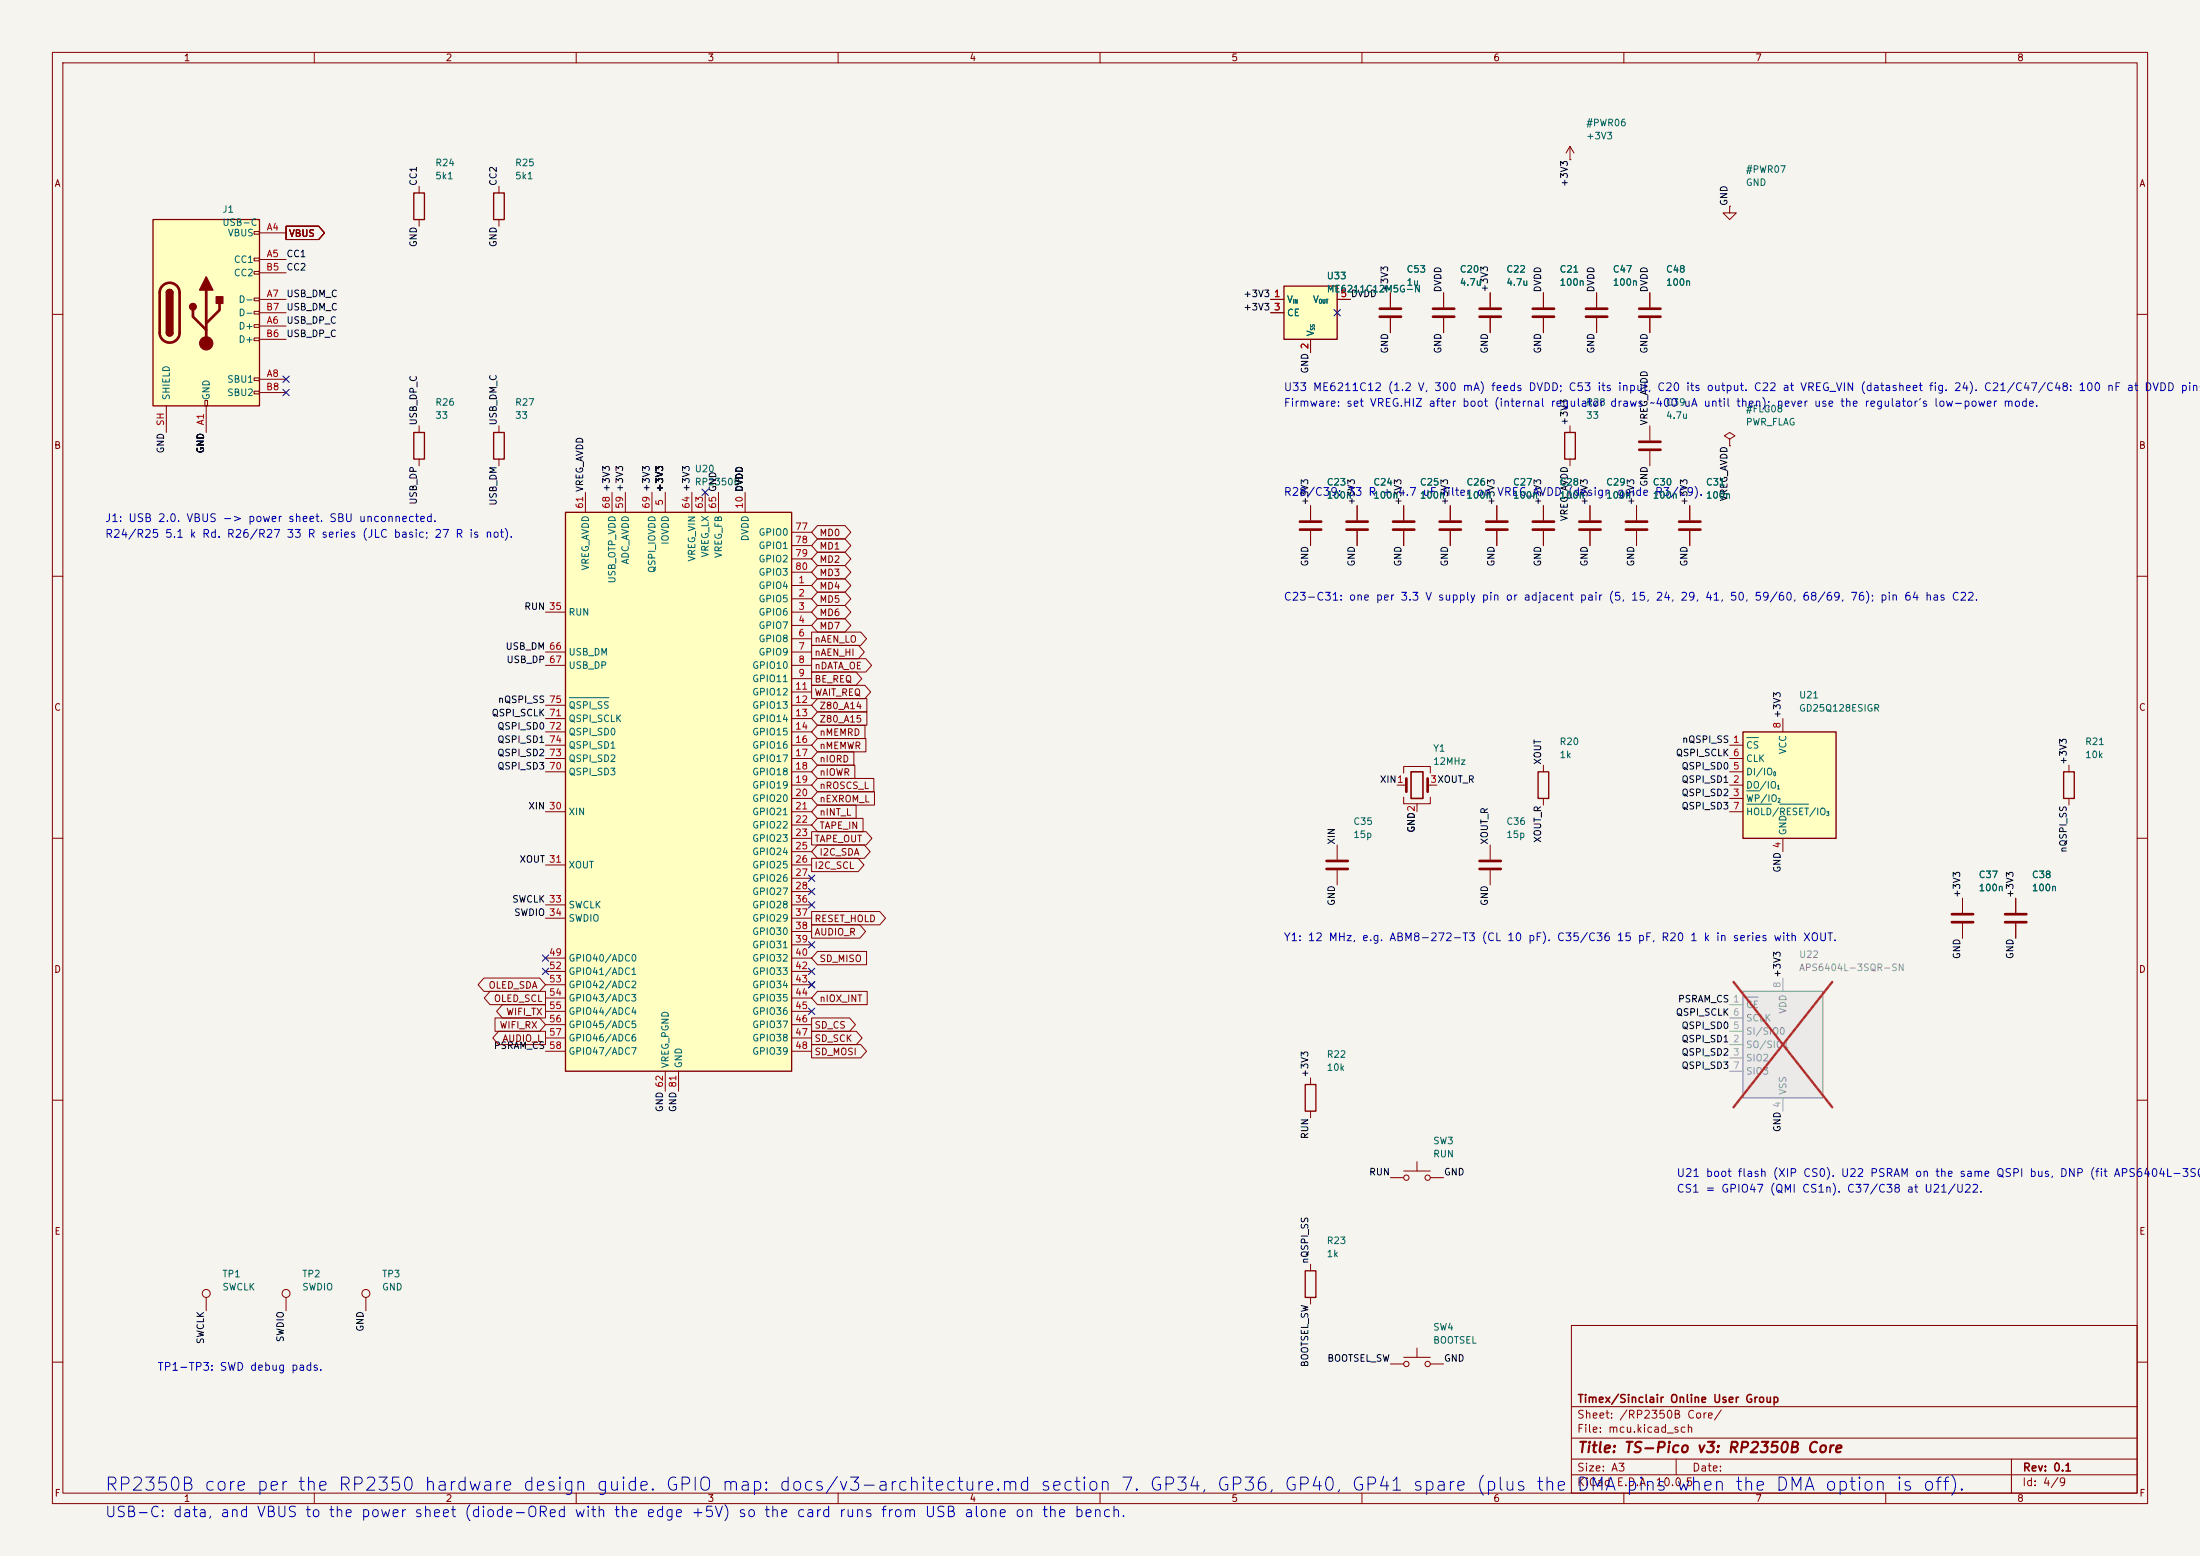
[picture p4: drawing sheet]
<svg xmlns="http://www.w3.org/2000/svg" width="420mm" height="297mm" viewBox="0 0 420 297" stroke-linecap="round" stroke-linejoin="round" font-family="sans-serif">
<path d="M0 0h420v297h-420z" fill="#f5f4ef" stroke="#f5f4ef" stroke-width=".19"/>
<g fill="none" stroke="#840000" stroke-width=".19">
<path d="M10 10h400v277h-400zM12 12h396v273h-396zM60 10v2M110 10v2M160 10v2M210 10v2M260 10v2M310 10v2M360 10v2M10 60h2M408 60h2M10 110h2"/>
<path d="M408 110h2M10 160h2M408 160h2M10 210h2M408 210h2M300 253h108v32h-108zM10 260h2M300 278.5h108M300 274.5h108M300 268.5h108M320 278.5v3M384 278.5v6.5"/>
<path d="M408 260h2M60 285v2M110 285v2M160 285v2M210 285v2M260 285v2M300 281.5h108M310 285v2M360 285v2"/>
</g>
<path d="M29.2 41.9h20.3v35.6h-20.3z" fill="#ffffc2"/>
<g fill="none" stroke="#840000" stroke-width=".19">
<path d="M48.5 44.2h1v.5h-1zM48.5 49.3h1v.5h-1zM48.5 51.8h1v.5h-1zM48.5 56.9h1v.5h-1zM48.5 59.4h1v.5h-1zM49.5 44.5h5.1M49.5 49.5h5.1M49.5 57.2h5.1M49.5 52.1h5.1M49.5 59.7h5.1M31.7 77.5v5.1M39.1 76.5h.5v1h-.5z"/>
<path d="M39.4 77.5v5.1M48.5 62h1v.5h-1zM48.5 64.5h1v.5h-1zM48.5 72.1h1v.5h-1zM48.5 74.7h1v.5h-1zM49.5 62.2h5.1M49.5 72.4h5.1M49.5 64.8h5.1M49.5 74.9h5.1M250.2 96.5v2.8M259.1 96.5v2.8M268 96.5v2.8"/>
<path d="M276.9 96.5v2.8M285.7 96.5v2.8M294.6 96.5v2.8M312.4 96.5v2.8M322.6 96.5v2.8M330.2 83.8l1-.6-1-.6-1 .6 1 .6v1.3M330.2 85.1h.1M250.2 101.3v2.8M259.1 101.3v2.8M268 101.3v2.8M276.9 101.3v2.8M285.7 101.3v2.8"/>
<path d="M294.6 101.3v2.8M312.4 101.3v2.8M322.6 101.3v2.8M395 146.1v1.2M395 152.4v1.3M374.6 171.5v2.7M374.6 176.3v2.8M384.8 171.5v2.7M384.8 176.3v2.8M250.2 205.7v1.3M250.2 212.1v1.3M265.4 224.8h2.6"/>
<path d="M268 223.5h5M270.5 221.7v1.8M273 224.8h2.6"/>
<circle cx="268.5" cy="224.8" r=".51"/>
<circle cx="272.5" cy="224.8" r=".51"/>
</g>
<path d="M29.2 41.9h20.3v35.6h-20.3zM31.7 55.9a.64 .64 0 0 1 .7-.7 .64 .64 0 0 1 .6 .7M31.7 63.5a.64 .64 0 0 0 .7 .6 .64 .64 0 0 0 .6-.6M394 147.3h2v5.1h-2zM249.2 207h2v5.1h-2z" fill="none" stroke="#840000" stroke-width=".25"/>
<g fill="none" stroke="#840000" stroke-width=".51">
<path d="M31 54.5a1.9 1.9 0 0 1 2.1-.4 1.9 1.9 0 0 1 1.2 1.8v7.6a1.91 1.91 0 0 1-1.9 1.9 1.91 1.91 0 0 1-1.9-1.9v-7.8l.2-.6zM36.8 59.2v1.3l2.6 2.5M39.4 55.4v10.1M41.9 57.9v1.3l-2.5 2.5M248.2 99.6h4M257 99.6h4.1M265.9 99.6h4.1M274.8 99.6h4.1M283.7 99.6h4.1M292.6 99.6h4.1M310.4 99.6h4.1M320.5 99.6h4.1"/>
<path d="M248.2 101.1h4M257 101.1h4.1M265.9 101.1h4.1M274.8 101.1h4.1M283.7 101.1h4.1M292.6 101.1h4.1M310.4 101.1h4.1M320.5 101.1h4.1M372.6 174.5h4.1M372.6 176h4.1M382.8 174.5h4M382.8 176h4"/>
</g>
<g fill="#840000" stroke="#840000" stroke-width=".25">
<path d="M31.7 55.9h1.3v7.6h-1.3z"/>
<path d="M31.9 55.4a.64 .64 0 0 1 .7-.1 .64 .64 0 0 1 .4 .6h-1.3z"/>
<path d="M31.7 63.5h1.3a.64 .64 0 0 1-.6 .6 .64 .64 0 0 1-.7-.6z"/>
<path d="M39.4 52.8l1.2 2.6h-2.5z"/>
<path d="M41.3 56.6h1.2v1.3h-1.2z"/>
<circle cx="36.8" cy="58.5" r=".63"/>
</g>
<circle cx="39.4" cy="65.5" r="1.27" fill="#840000" stroke="#840000" stroke-width=".19"/>
<path d="M332.7 189.2h15.3v20.4h-15.3z" fill="#ebeae8"/>
<path d="M332.7 189.2h15.3v20.4h-15.3z" fill="none" stroke="#9c9b98" stroke-width=".25"/>
<path d="M330.2 191.8h2.5M330.2 199.4h2.5M330.2 196.9h2.5M330.2 194.3h2.5M340.4 186.7v2.5M330.2 201.9h2.5M330.2 204.5h2.5M340.4 209.6v2.5" fill="none" stroke="#9c9b98" stroke-width=".19"/>
<path d="M333.5 190.3h2.1" fill="none" stroke="#939391" stroke-width=".19"/>
<path d="M330.9 187.4l18.9 24M349.8 187.4l-18.9 24" fill="none" stroke="#e12e31" stroke-width=".46"/>
<path d="M332.7 139.7h17.8v20.3h-17.8z" fill="#ffffc2"/>
<path d="M94.2 82.6h2.1v5h-2.1zM298.7 82.6h2v5h-2zM332.7 139.7h17.8v20.3h-17.8zM293.6 147.3h2.1v5.1h-2.1zM249.2 242.6h2v5h-2z" fill="none" stroke="#840000" stroke-width=".25"/>
<g fill="none" stroke="#840000" stroke-width=".19">
<path d="M299.7 30.5h.1M299.7 27.9l-.7 1.3M299.7 27.9l.8 1.3M299.7 27.9v2.6M330.2 39.4v1.2h1.3l-1.3 1.3-1.3-1.3h1.3M330.2 39.4h.1M265.4 55.9v2.8M275.6 55.9v2.8M284.5 55.9v2.8M294.6 55.9v2.8M304.8 55.9v2.8M315 55.9v2.8"/>
<path d="M265.4 60.7v2.8M275.6 60.7v2.8M284.5 60.7v2.8M294.6 60.7v2.8M304.8 60.7v2.8M315 60.7v2.8M95.2 81.3v1.3M95.2 87.6v1.3M299.7 81.3v1.3M299.7 87.6v1.3M303.5 96.5v2.8M315 81.3v2.8"/>
<path d="M315 86.1v2.8M303.5 101.3v2.8M340.4 137.2v2.5M266.7 149.9h1.8M268 147.6v-1.3h5v1.3M268 152.1v1.3h5v-1.3M270.5 153.4v1.5M272.5 149.9h1.8M294.6 146.1v1.2M294.6 152.4v1.3M330.2 142.2h2.5M330.2 149.9h2.5"/>
<path d="M330.2 152.4h2.5M330.2 147.3h2.5M330.2 144.8h2.5M330.2 154.9h2.5M255.3 161.3v2.8M255.3 166.1v2.8M284.5 161.3v2.8M284.5 166.1v2.8M340.4 160v2.6M39.4 247.6v2.6M54.6 247.6v2.6M69.8 247.6v2.6"/>
<path d="M250.2 241.3v1.3M250.2 247.6v1.3M268 259.1h5M270.5 257.3v1.8M265.4 260.3h2.6M273 260.3h2.6"/>
<circle cx="39.4" cy="246.9" r=".76"/>
<circle cx="54.6" cy="246.9" r=".76"/>
<circle cx="69.8" cy="246.9" r=".76"/>
<circle cx="268.5" cy="260.3" r=".51"/>
<circle cx="272.5" cy="260.3" r=".51"/>
</g>
<path d="M333.5 140.8h2.2M333.5 151h2.4M333.5 153.5h4.7M339.8 153.5h5.5" fill="none" stroke="#006464" stroke-width=".19"/>
<g fill="none" stroke="#840000" stroke-width=".51">
<path d="M263.4 58.9h4.1M273.6 58.9h4M282.4 58.9h4.1M292.6 58.9h4.1M302.8 58.9h4M312.9 58.9h4.1M263.4 60.5h4.1M273.6 60.5h4M282.4 60.5h4.1M292.6 60.5h4.1M302.8 60.5h4M312.9 60.5h4.1"/>
<path d="M301.5 99.6h4.1M312.9 84.3h4.1M312.9 85.9h4.1M301.5 101.1h4.1M268.5 148.6v2.5M272.5 148.6v2.5M253.2 164.3h4.1M253.2 165.9h4.1M282.4 164.3h4.1M282.4 165.9h4.1"/>
</g>
<path d="M269.4 147.3h2.3v5.1h-2.3z" fill="none" stroke="#840000" stroke-width=".3"/>
<path d="M245.1 54.6h10.2v10.2h-10.2z" fill="#ffffc2"/>
<path d="M245.1 54.6h10.2v10.2h-10.2z" fill="none" stroke="#840000" stroke-width=".25"/>
<path d="M242.6 57.2h2.5M242.6 59.7h2.5M255.3 57.2h2.5M250.2 64.8v2.5" fill="none" stroke="#840000" stroke-width=".19"/>
<path d="M107.9 97.8h43.2v106.7h-43.2z" fill="#ffffc2"/>
<path d="M79 36.8h2v5.1h-2zM94.2 36.8h2.1v5.1h-2.1zM79 82.6h2v5h-2zM107.9 97.8h43.2v106.7h-43.2z" fill="none" stroke="#840000" stroke-width=".25"/>
<g fill="none" stroke="#840000" stroke-width=".19">
<path d="M80 35.6v1.2M95.2 35.6v1.2M54.6 43.2h6.2l1.2 1.3-1.2 1.2h-6.2zM80 41.9v1.3M95.2 41.9v1.3M242.6 57.2h2.5M242.6 59.7h2.5M255.3 57.2h2.5M265.4 55.9v2.8M275.6 55.9v2.8M284.5 55.9v2.8M294.6 55.9v2.8"/>
<path d="M304.8 55.9v2.8M315 55.9v2.8M250.2 64.8v2.5M265.4 60.7v2.8M275.6 60.7v2.8M284.5 60.7v2.8M294.6 60.7v2.8M304.8 60.7v2.8M315 60.7v2.8M80 81.3v1.3M80 87.6v1.3M111.8 94v3.8"/>
<path d="M116.8 94v3.8M119.4 94v3.8M124.5 94v3.8M127 94v3.8M132.1 94v3.8M134.6 94v3.8M137.2 94v3.8M142.2 94v3.8M250.2 96.5v2.8M259.1 96.5v2.8M268 96.5v2.8M276.9 96.5v2.8"/>
<path d="M285.7 96.5v2.8M294.6 96.5v2.8M303.5 96.5v2.8M312.4 96.5v2.8M322.6 96.5v2.8M104.1 116.8h3.8M151.1 111.8h3.8M151.1 114.3h3.8M151.1 116.8h3.8M151.1 119.4h3.8M151.1 101.6h3.8M151.1 104.1h3.8"/>
<path d="M151.1 106.7h3.8M151.1 109.2h3.8M156.1 115.6h5.2l1.1 1.2-1.1 1.3h-5.2l-1.2-1.3zM156.1 100.3h5.2l1.1 1.3-1.1 1.3h-5.2l-1.2-1.3zM156.1 118.1h5.2l1.1 1.3-1.1 1.3h-5.2l-1.2-1.3zM156.1 110.5h5.2l1.1 1.3-1.1 1.2h-5.2l-1.2-1.2zM156.1 107.9h5.2l1.1 1.3-1.1 1.3h-5.2l-1.2-1.3zM156.1 105.4h5.2l1.1 1.3-1.1 1.3h-5.2l-1.2-1.3zM156.1 102.9h5.2l1.1 1.2-1.1 1.3h-5.2l-1.2-1.3zM156.1 113h5.2l1.1 1.3-1.1 1.3h-5.2l-1.2-1.3zM250.2 101.3v2.8M259.1 101.3v2.8"/>
<path d="M268 101.3v2.8M276.9 101.3v2.8M285.7 101.3v2.8M294.6 101.3v2.8M303.5 101.3v2.8M312.4 101.3v2.8M322.6 101.3v2.8M104.1 124.5h3.8M104.1 127h3.8M104.1 134.6h3.8M104.1 137.2h3.8M104.1 139.7h3.8"/>
<path d="M151.1 121.9h3.8M151.1 124.5h3.8M151.1 127h3.8M151.1 129.5h3.8M151.1 132.1h3.8M151.1 134.6h3.8M151.1 137.2h3.8M151.1 139.7h3.8M154.9 130.8h10.2l1.1 1.3-1.1 1.3h-10.2zM154.9 128.3h8.5l1.1 1.2-1.1 1.3h-8.5zM154.9 125.7h10.4l1.1 1.3-1.1 1.3h-10.4zM154.9 123.2h9l1.1 1.3-1.1 1.2h-9z"/>
<path d="M154.9 120.6h9.4l1.1 1.3-1.1 1.3h-9.4zM156.1 138.4h9v2.6h-9l-1.2-1.3zM156.1 135.9h9.4v2.5h-9.4l-1.2-1.2zM156.1 133.3h9.4v2.6h-9.4l-1.2-1.3zM104.1 142.2h3.8M104.1 144.8h3.8M104.1 147.3h3.8M104.1 154.9h3.8M151.1 142.2h3.8M151.1 144.8h3.8M151.1 147.3h3.8M151.1 149.9h3.8"/>
<path d="M151.1 152.4h3.8M151.1 154.9h3.8M151.1 157.5h3.8M154.9 158.7h10.4l1.2 1.3-1.2 1.3h-10.4zM156.1 156.2h8.7v2.6h-8.7l-1.2-1.3zM156.1 153.7h7.3v2.5h-7.3l-1.2-1.3zM156.1 141h9.2v2.5h-9.2l-1.2-1.3zM156.1 143.5h6.9v2.6h-6.9l-1.2-1.3zM156.1 146h7.1v2.6h-7.1l-1.2-1.3zM156.1 148.6h10.7v2.5h-10.7l-1.2-1.2zM156.1 151.1h10.8v2.6h-10.8l-1.2-1.3zM104.1 165.1h3.8"/>
<path d="M104.1 172.7h3.8M104.1 175.3h3.8M151.1 177.8h3.8M151.1 160h3.8M151.1 162.6h3.8M151.1 165.1h3.8M151.1 167.6h3.8M151.1 170.2h3.8M151.1 172.7h3.8M151.1 175.3h3.8M154.9 163.8h8.9l1.1 1.3-1.1 1.3h-8.9zM154.9 174h13l1.2 1.3-1.2 1.2h-13z"/>
<path d="M154.9 176.5h9.2l1.1 1.3-1.1 1.3h-9.2zM156.1 161.3h8.9l1.1 1.3-1.1 1.2h-8.9l-1.2-1.2zM374.6 171.5v2.7M374.6 176.3v2.8M384.8 171.5v2.7M384.8 176.3v2.8M92.4 186.7h10.6l1.1 1.3-1.1 1.2h-10.6l-1.1-1.2zM93.6 189.2h10.5v2.6h-10.5l-1.2-1.3zM94.5 194.3h8.5l1.1 1.3-1.1 1.3h-8.5zM95.2 196.8h8.9v2.6h-8.9l-1.1-1.3zM95.9 191.8h8.2v2.5h-8.2l-1.1-1.3zM104.1 182.9h3.8"/>
<path d="M104.1 185.4h3.8M104.1 188h3.8M104.1 190.5h3.8M104.1 193h3.8M104.1 195.6h3.8M104.1 198.1h3.8M151.1 180.3h3.8M151.1 182.9h3.8M151.1 185.4h3.8M151.1 188h3.8M151.1 190.5h3.8M151.1 193h3.8"/>
<path d="M151.1 195.6h3.8M151.1 198.1h3.8M154.9 194.3h7.3l1.1 1.3-1.1 1.3h-7.3zM154.9 196.8h8.6l1.1 1.3-1.1 1.3h-8.6zM154.9 199.4h9.4l1.1 1.3-1.1 1.2h-9.4zM156.1 181.6h9.3v2.6h-9.3l-1.2-1.3zM156.1 189.2h9.4v2.6h-9.4l-1.2-1.3zM104.1 200.7h3.8M127 204.5v3.8M129.5 204.5v3.8M151.1 200.7h3.8"/>
</g>
<path d="M108.7 133.2h7.5" fill="none" stroke="#006464" stroke-width=".19"/>
<g fill="none" stroke="#000084" stroke-width=".19">
<path d="M254.7 59.1l1.2 1.2M255.9 59.1l-1.2 1.2M54 74.3l1.2 1.2M54 71.8l1.2 1.2M55.2 74.3l-1.2 1.2M55.2 71.8l-1.2 1.2M134 93.4l1.2 1.2M135.2 93.4l-1.2 1.2M154.3 179.7l1.2 1.2M154.3 172.1l1.2 1.2M154.3 169.6l1.2 1.2M154.3 167l1.2 1.2"/>
<path d="M155.5 179.7l-1.2 1.2M155.5 172.1l-1.2 1.2M155.5 169.6l-1.2 1.2M155.5 167l-1.2 1.2M103.5 184.8l1.2 1.2M103.5 182.3l1.2 1.2M104.7 184.8l-1.2 1.2M104.7 182.3l-1.2 1.2M154.3 184.8l1.2 1.2M154.3 192.4l1.2 1.2M154.3 187.4l1.2 1.2M155.5 184.8l-1.2 1.2"/>
<path d="M155.5 192.4l-1.2 1.2M155.5 187.4l-1.2 1.2"/>
</g>
<g font-size="2.5" fill="#0000c2">
<text x="19.9" y="285.2">RP2350B core per the RP2350 hardware design guide. GPIO map: docs/v3-architecture.md section 7. GP34, GP36, GP40, GP41 spare (plus the DMA</text>
<text x="310.2" y="285.2">pins when the DMA option</text>
<text x="361.8" y="285.2">is off).</text>
</g>
<text font-size="2" fill="#840000" x="301" y="277.8">Title: TS-Pico v3: RP2350B Core</text>
<text font-size="2" fill="#0000c2" x="19.9" y="290.1">USB-C: data, and VBUS to the power sheet (diode-ORed with the edge +5V) so the card runs from USB alone on the bench.</text>
<g font-size="1.5" fill="#0000c2">
<text x="245" y="75">U33 ME6211C12 (1.2 V, 300 mA) feeds DVDD; C53 its input, C20 its output. C22 at VREG_VIN (datasheet fig. 24). C21/C47/C48: 100 nF at</text>
<text x="409.2" y="75">DVDD pins</text>
<text x="245" y="78">Firmware: set VREG.HIZ after boot (internal regulator draws ~400 uA until then); never use the regulator's low-power mode.</text>
<text x="245" y="95">R28/C39: 33 R + 4.7 uF filter on VREG_AVDD (design guide</text>
<text x="315.8" y="95">R3/C9).</text>
<text x="20" y="100">J1: USB 2.0. VBUS -&gt; power sheet. SBU unconnected.</text>
<text x="20" y="103">R24/R25 5.1 k Rd. R26/R27 33 R series (JLC basic; 27 R is not).</text>
<text x="245" y="115">C23-C31: one per 3.3 V supply pin or adjacent pair (5, 15, 24, 29, 41, 50, 59/60, 68/69, 76); pin 64 has C22.</text>
<text x="245" y="180">Y1: 12 MHz, e.g. ABM8-272-T3 (CL 10 pF). C35/C36 15 pF, R20 1 k in series with XOUT.</text>
<text x="320" y="225">U21 boot flash (XIP CS0). U22 PSRAM on the same QSPI bus, DNP (fit APS6404L-3SQR</text>
<text x="320" y="228">CS1 = GPIO47 (QMI CS1n). C37/C38 at U21/U22.</text>
<text x="30" y="262">TP1-TP3: SWD debug pads.</text>
</g>
<g font-size="1.5" fill="#840000">
<text x="301" y="268.1">Timex/Sinclair Online User Group</text>
<text x="300.9" y="273.8">File: mcu.kicad_sch</text>
<text x="300.9" y="271.1">Sheet: /RP2350B Core/</text>
<text x="300.9" y="281.2">Size: A3</text>
<text x="322.9" y="281.2">Date:</text>
<text x="386" y="281.2">Rev: 0.1</text>
<text x="300.9" y="284">KiCad E.D.A. 10.0.5</text>
<text x="385.9" y="284">Id: 4/9</text>
</g>
<g font-size="1.3" fill="#840000">
<text x="35" y="12">1</text>
<text x="85" y="12">2</text>
<text x="135" y="12">3</text>
<text x="185" y="12">4</text>
<text x="235" y="12">5</text>
<text x="285" y="12">6</text>
<text x="335" y="12">7</text>
<text x="385" y="12">8</text>
<text x="10.3" y="36">A</text>
<text x="408.3" y="36">A</text>
<text x="55.1" y="45.5">VBUS</text>
<text x="10.2" y="86">B</text>
<text x="408.2" y="86">B</text>
<text x="156.3" y="102.7">MD0</text>
<text x="156.3" y="107.7">MD2</text>
<text x="156.3" y="105.2">MD1</text>
<text x="156.3" y="112.8">MD4</text>
<text x="156.3" y="110.3">MD3</text>
<text x="156.3" y="117.9">MD6</text>
<text x="156.3" y="115.4">MD5</text>
<text x="155.4" y="125.5">nAEN_HI</text>
<text x="155.4" y="123">nAEN_LO</text>
<text x="156.3" y="120.4">MD7</text>
<text x="155.4" y="130.6">BE_REQ</text>
<text x="155.4" y="128.1">nDATA_OE</text>
<text x="10.2" y="136">C</text>
<text x="155.4" y="133.1">WAIT_REQ</text>
<text x="156.3" y="135.7">Z80_A14</text>
<text x="408.2" y="136">C</text>
<text x="156.3" y="140.8">nMEMRD</text>
<text x="156.3" y="138.2">Z80_A15</text>
<text x="156.3" y="143.3">nMEMWR</text>
<text x="156.3" y="145.8">nIORD</text>
<text x="156.3" y="148.4">nIOWR</text>
<text x="156.3" y="156">nINT_L</text>
<text x="156.3" y="150.9">nROSCS_L</text>
<text x="156.3" y="153.5">nEXROM_L</text>
<text x="155.4" y="161.1">TAPE_OUT</text>
<text x="156.3" y="158.5">TAPE_IN</text>
<text x="155.4" y="166.2">I2C_SCL</text>
<text x="156.3" y="163.6">I2C_SDA</text>
<text x="155.4" y="176.3">RESET_HOLD</text>
<text x="155.4" y="178.9">AUDIO_R</text>
<text x="10.2" y="186">D</text>
<text x="156.3" y="183.9">SD_MISO</text>
<text x="408.2" y="186">D</text>
<text x="93.2" y="189">OLED_SDA</text>
<text x="94.2" y="191.6">OLED_SCL</text>
<text x="156.3" y="191.6">nIOX_INT</text>
<text x="95.3" y="196.6">WIFI_RX</text>
<text x="96.5" y="194.1">WIFI_TX</text>
<text x="155.4" y="196.6">SD_CS</text>
<text x="95.8" y="199.2">AUDIO_L</text>
<text x="155.4" y="199.2">SD_SCK</text>
<text x="155.4" y="201.7">SD_MOSI</text>
<text x="10.3" y="236">E</text>
<text x="408.3" y="236">E</text>
<text x="10.3" y="286">F</text>
<text x="35" y="287">1</text>
<text x="85" y="287">2</text>
<text x="135" y="287">3</text>
<text x="185" y="287">4</text>
<text x="235" y="287">5</text>
<text x="285" y="287">6</text>
<text x="335" y="287">7</text>
<text x="385" y="287">8</text>
<text x="408.3" y="286">F</text>
</g>
<g font-size="1.3" fill="#006464">
<text x="302.7" y="24.4">#PWR06</text>
<text x="302.7" y="26.9">+3V3</text>
<text x="83" y="32">R24</text>
<text x="83" y="34.5">5k1</text>
<text x="98.2" y="32">R25</text>
<text x="98.2" y="34.5">5k1</text>
<text x="333.2" y="33.3">#PWR07</text>
<text x="333.2" y="35.8">GND</text>
<text x="42.4" y="40.9">J1</text>
<text x="42.4" y="43.4">USB-C</text>
<text x="43.4" y="45.4">VBUS</text>
<text x="44.5" y="50.5">CC1</text>
<text x="44.5" y="53">CC2</text>
<text x="253.2" y="53.6">U33</text>
<text x="268.4" y="52.3">C53</text>
<text x="278.6" y="52.3">C20</text>
<text x="287.5" y="52.3">C22</text>
<text x="297.6" y="52.3">C21</text>
<text x="307.8" y="52.3">C47</text>
<text x="317.9" y="52.3">C48</text>
<text x="45.4" y="58.1">D-</text>
<text x="245.6" y="58.1">V</text>
<text x="250.5" y="58.1">V</text>
<text x="253.2" y="56.1">ME6211C12M5G-N</text>
<text x="268.4" y="54.8">1u</text>
<text x="278.6" y="54.8">4.7u</text>
<text x="287.5" y="54.8">4.7u</text>
<text x="297.6" y="54.8">100n</text>
<text x="307.8" y="54.8">100n</text>
<text x="317.9" y="54.8">100n</text>
<text x="45.4" y="63.2">D+</text>
<text x="45.4" y="65.7">D+</text>
<text x="45.4" y="60.7">D-</text>
<text x="245.6" y="60.7">CE</text>
<text x="251.2" y="64.3" transform="rotate(-90 251.2 64.3)">V</text>
<text x="32.7" y="76.5" transform="rotate(-90 32.7 76.5)">SHIELD</text>
<text x="40.3" y="76.5" transform="rotate(-90 40.3 76.5)">GND</text>
<text x="43.3" y="73.4">SBU1</text>
<text x="43.3" y="75.9">SBU2</text>
<text x="83" y="77.7">R26</text>
<text x="98.2" y="77.7">R27</text>
<text x="302.7" y="77.7">R28</text>
<text x="317.9" y="77.7">C39</text>
<text x="83" y="80.2">33</text>
<text x="98.2" y="80.2">33</text>
<text x="302.7" y="80.2">33</text>
<text x="317.9" y="80.2">4.7u</text>
<text x="333.2" y="79">#FLG08</text>
<text x="333.2" y="81.5">PWR_FLAG</text>
<text x="132.5" y="90.4">U20</text>
<text x="132.5" y="92.9">RP2350B</text>
<text x="253.2" y="93">C23</text>
<text x="253.2" y="95.5">100n</text>
<text x="262.1" y="93">C24</text>
<text x="262.1" y="95.5">100n</text>
<text x="271" y="93">C25</text>
<text x="271" y="95.5">100n</text>
<text x="279.8" y="93">C26</text>
<text x="279.8" y="95.5">100n</text>
<text x="288.7" y="93">C27</text>
<text x="288.7" y="95.5">100n</text>
<text x="297.6" y="93">C28</text>
<text x="297.6" y="95.5">100n</text>
<text x="306.5" y="93">C29</text>
<text x="306.5" y="95.5">100n</text>
<text x="315.4" y="93">C30</text>
<text x="315.4" y="95.5">100n</text>
<text x="325.6" y="93">C31</text>
<text x="325.6" y="95.5">100n</text>
<text x="120.3" y="107.8" transform="rotate(-90 120.3 107.8)">ADC_AVDD</text>
<text x="128" y="104.1" transform="rotate(-90 128 104.1)">IOVDD</text>
<text x="133" y="107.3" transform="rotate(-90 133 107.3)">VREG_VIN</text>
<text x="135.6" y="106.5" transform="rotate(-90 135.6 106.5)">VREG_LX</text>
<text x="138.1" y="106.6" transform="rotate(-90 138.1 106.6)">VREG_FB</text>
<text x="143.2" y="103.4" transform="rotate(-90 143.2 103.4)">DVDD</text>
<text x="144.7" y="102.6">GPIO0</text>
<text x="144.7" y="105.1">GPIO1</text>
<text x="144.7" y="107.6">GPIO2</text>
<text x="112.7" y="109" transform="rotate(-90 112.7 109)">VREG_AVDD</text>
<text x="117.8" y="111.5" transform="rotate(-90 117.8 111.5)">USB_OTP_VDD</text>
<text x="125.4" y="109.5" transform="rotate(-90 125.4 109.5)">QSPI_IOVDD</text>
<text x="144.7" y="112.7">GPIO4</text>
<text x="144.7" y="110.2">GPIO3</text>
<text x="108.4" y="117.8">RUN</text>
<text x="144.7" y="115.3">GPIO5</text>
<text x="144.7" y="117.8">GPIO6</text>
<text x="108.4" y="125.4">USB_DM</text>
<text x="144.7" y="120.3">GPIO7</text>
<text x="144.7" y="122.9">GPIO8</text>
<text x="144.7" y="125.4">GPIO9</text>
<text x="108.4" y="128">USB_DP</text>
<text x="143.5" y="128">GPIO10</text>
<text x="143.5" y="130.5">GPIO11</text>
<text x="108.4" y="135.6">QSPI_SS</text>
<text x="143.5" y="133">GPIO12</text>
<text x="143.5" y="135.6">GPIO13</text>
<text x="343.3" y="133.6">U21</text>
<text x="343.3" y="136.1">GD25Q128ESIGR</text>
<text x="108.4" y="138.1">QSPI_SCLK</text>
<text x="108.4" y="140.7">QSPI_SD0</text>
<text x="108.4" y="143.2">QSPI_SD1</text>
<text x="143.5" y="138.1">GPIO14</text>
<text x="143.5" y="140.7">GPIO15</text>
<text x="143.5" y="143.2">GPIO16</text>
<text x="273.5" y="143.8">Y1</text>
<text x="297.6" y="142.5">R20</text>
<text x="333.2" y="143.2">CS</text>
<text x="398" y="142.5">R21</text>
<text x="108.4" y="148.3">QSPI_SD3</text>
<text x="108.4" y="145.7">QSPI_SD2</text>
<text x="143.5" y="145.7">GPIO17</text>
<text x="143.5" y="148.3">GPIO18</text>
<text x="273.5" y="146.3">12MHz</text>
<text x="297.6" y="145">1k</text>
<text x="333.2" y="148.3">DI/IO</text>
<text x="333.2" y="145.7">CLK</text>
<text x="341.3" y="144.1" transform="rotate(-90 341.3 144.1)">VCC</text>
<text x="398" y="145">10k</text>
<text x="108.4" y="155.9">XIN</text>
<text x="143.5" y="150.8">GPIO19</text>
<text x="143.5" y="153.4">GPIO20</text>
<text x="143.5" y="155.9">GPIO21</text>
<text x="333.2" y="150.8">DO/IO</text>
<text x="333.2" y="153.4">WP/IO</text>
<text x="333.2" y="155.9">HOLD/RESET/IO</text>
<text x="143.5" y="158.4">GPIO22</text>
<text x="143.5" y="161">GPIO23</text>
<text x="258.3" y="157.8">C35</text>
<text x="258.3" y="160.3">15p</text>
<text x="287.5" y="157.8">C36</text>
<text x="287.5" y="160.3">15p</text>
<text x="341.3" y="159.5" transform="rotate(-90 341.3 159.5)">GND</text>
<text x="108.4" y="166.1">XOUT</text>
<text x="143.5" y="163.5">GPIO24</text>
<text x="143.5" y="166.1">GPIO25</text>
<text x="377.6" y="167.9">C37</text>
<text x="387.8" y="167.9">C38</text>
<text x="108.4" y="173.7">SWCLK</text>
<text x="143.5" y="168.6">GPIO26</text>
<text x="143.5" y="171.1">GPIO27</text>
<text x="143.5" y="173.7">GPIO28</text>
<text x="377.6" y="170.4">100n</text>
<text x="387.8" y="170.4">100n</text>
<text x="108.4" y="176.2">SWDIO</text>
<text x="143.5" y="178.8">GPIO30</text>
<text x="143.5" y="176.2">GPIO29</text>
<text x="108.4" y="183.8">GPIO40/ADC0</text>
<text x="143.5" y="181.3">GPIO31</text>
<text x="143.5" y="183.8">GPIO32</text>
<text x="108.4" y="186.4">GPIO41/ADC1</text>
<text x="108.4" y="188.9">GPIO42/ADC2</text>
<text x="108.4" y="191.5">GPIO43/ADC3</text>
<text x="143.5" y="186.4">GPIO33</text>
<text x="143.5" y="188.9">GPIO34</text>
<text x="143.5" y="191.5">GPIO35</text>
<text x="108.4" y="194">GPIO44/ADC4</text>
<text x="108.4" y="196.5">GPIO45/ADC5</text>
<text x="143.5" y="194">GPIO36</text>
<text x="143.5" y="196.5">GPIO37</text>
<text x="108.4" y="199.1">GPIO46/ADC6</text>
<text x="108.4" y="201.6">GPIO47/ADC7</text>
<text x="128" y="204" transform="rotate(-90 128 204)">VREG_PGND</text>
<text x="130.5" y="204" transform="rotate(-90 130.5 204)">GND</text>
<text x="143.5" y="199.1">GPIO38</text>
<text x="143.5" y="201.6">GPIO39</text>
<text x="253.2" y="202.2">R22</text>
<text x="253.2" y="204.7">10k</text>
<text x="273.5" y="218.7">SW3</text>
<text x="273.5" y="221.2">RUN</text>
<text x="253.2" y="237.8">R23</text>
<text x="42.4" y="244.1">TP1</text>
<text x="57.6" y="244.1">TP2</text>
<text x="72.8" y="244.1">TP3</text>
<text x="253.2" y="240.3">1k</text>
<text x="42.4" y="246.6">SWCLK</text>
<text x="57.6" y="246.6">SWDIO</text>
<text x="72.8" y="246.6">GND</text>
<text x="273.5" y="254.3">SW4</text>
<text x="273.5" y="256.8">BOOTSEL</text>
</g>
<g font-size="1.3" fill="#0f0f0f">
<text x="79.9" y="35.6" transform="rotate(-90 79.9 35.6)">CC1</text>
<text x="95.1" y="35.6" transform="rotate(-90 95.1 35.6)">CC2</text>
<text x="299.6" y="35.8" transform="rotate(-90 299.6 35.8)">+3V3</text>
<text x="330.1" y="39.4" transform="rotate(-90 330.1 39.4)">GND</text>
<text x="79.9" y="47.3" transform="rotate(-90 79.9 47.3)">GND</text>
<text x="95.1" y="47.3" transform="rotate(-90 95.1 47.3)">GND</text>
<text x="54.6" y="49.4">CC1</text>
<text x="54.6" y="51.9">CC2</text>
<text x="54.6" y="59.6">USB_DM_C</text>
<text x="54.6" y="57">USB_DM_C</text>
<text x="237.3" y="57">+3V3</text>
<text x="237.3" y="59.6">+3V3</text>
<text x="265.3" y="55.9" transform="rotate(-90 265.3 55.9)">+3V3</text>
<text x="275.5" y="55.9" transform="rotate(-90 275.5 55.9)">DVDD</text>
<text x="284.4" y="55.9" transform="rotate(-90 284.4 55.9)">+3V3</text>
<text x="294.5" y="55.9" transform="rotate(-90 294.5 55.9)">DVDD</text>
<text x="304.7" y="55.9" transform="rotate(-90 304.7 55.9)">DVDD</text>
<text x="314.8" y="55.9" transform="rotate(-90 314.8 55.9)">DVDD</text>
<text x="54.6" y="62.1">USB_DP_C</text>
<text x="54.6" y="64.6">USB_DP_C</text>
<text x="250.1" y="71.4" transform="rotate(-90 250.1 71.4)">GND 2</text>
<text x="265.3" y="67.6" transform="rotate(-90 265.3 67.6)">GND</text>
<text x="275.5" y="67.6" transform="rotate(-90 275.5 67.6)">GND</text>
<text x="284.4" y="67.6" transform="rotate(-90 284.4 67.6)">GND</text>
<text x="294.5" y="67.6" transform="rotate(-90 294.5 67.6)">GND</text>
<text x="304.7" y="67.6" transform="rotate(-90 304.7 67.6)">GND</text>
<text x="314.8" y="67.6" transform="rotate(-90 314.8 67.6)">GND</text>
<text x="79.9" y="81.3" transform="rotate(-90 79.9 81.3)">USB_DP_C</text>
<text x="95.1" y="81.3" transform="rotate(-90 95.1 81.3)">USB_DM_C</text>
<text x="299.6" y="81.3" transform="rotate(-90 299.6 81.3)">+3V3</text>
<text x="314.8" y="81.3" transform="rotate(-90 314.8 81.3)">VREG_AVDD</text>
<text x="31.6" y="86.6" transform="rotate(-90 31.6 86.6)">GND</text>
<text x="39.2" y="86.6" transform="rotate(-90 39.2 86.6)">GND</text>
<text x="126.9" y="94" transform="rotate(-90 126.9 94)">+3V3</text>
<text x="314.8" y="93" transform="rotate(-90 314.8 93)">GND</text>
<text x="330.1" y="95.8" transform="rotate(-90 330.1 95.8)">VREG_AVDD</text>
<text x="79.9" y="96.4" transform="rotate(-90 79.9 96.4)">USB_DP</text>
<text x="95.1" y="96.6" transform="rotate(-90 95.1 96.6)">USB_DM</text>
<text x="250.1" y="96.5" transform="rotate(-90 250.1 96.5)">+3V3</text>
<text x="259" y="96.5" transform="rotate(-90 259 96.5)">+3V3</text>
<text x="267.8" y="96.5" transform="rotate(-90 267.8 96.5)">+3V3</text>
<text x="276.7" y="96.5" transform="rotate(-90 276.7 96.5)">+3V3</text>
<text x="285.6" y="96.5" transform="rotate(-90 285.6 96.5)">+3V3</text>
<text x="294.5" y="96.5" transform="rotate(-90 294.5 96.5)">+3V3</text>
<text x="299.6" y="99.6" transform="rotate(-90 299.6 99.6)">VREG_AVDD</text>
<text x="303.4" y="96.5" transform="rotate(-90 303.4 96.5)">+3V3</text>
<text x="312.3" y="96.5" transform="rotate(-90 312.3 96.5)">+3V3</text>
<text x="322.5" y="96.5" transform="rotate(-90 322.5 96.5)">+3V3</text>
<text x="250.1" y="108.2" transform="rotate(-90 250.1 108.2)">GND</text>
<text x="259" y="108.2" transform="rotate(-90 259 108.2)">GND</text>
<text x="267.8" y="108.2" transform="rotate(-90 267.8 108.2)">GND</text>
<text x="276.7" y="108.2" transform="rotate(-90 276.7 108.2)">GND</text>
<text x="285.6" y="108.2" transform="rotate(-90 285.6 108.2)">GND</text>
<text x="294.5" y="108.2" transform="rotate(-90 294.5 108.2)">GND</text>
<text x="303.4" y="108.2" transform="rotate(-90 303.4 108.2)">GND</text>
<text x="312.3" y="108.2" transform="rotate(-90 312.3 108.2)">GND</text>
<text x="322.5" y="108.2" transform="rotate(-90 322.5 108.2)">GND</text>
<text x="100" y="116.7">RUN 35</text>
<text x="96.4" y="124.3">USB_DM 66</text>
<text x="96.6" y="126.9">USB_DP 67</text>
<text x="93.8" y="137">QSPI_SCLK 71</text>
<text x="95" y="134.5">nQSPI_SS 75</text>
<text x="94.8" y="139.6">QSPI_SD0</text>
<text x="94.8" y="142.1">QSPI_SD1</text>
<text x="321" y="142.1">nQSPI_SS 1</text>
<text x="94.8" y="144.7">QSPI_SD2</text>
<text x="94.8" y="147.2">QSPI_SD3</text>
<text x="263.3" y="149.7">XIN1</text>
<text x="294.5" y="146.1" transform="rotate(-90 294.5 146.1)">XOUT</text>
<text x="319.8" y="144.7">QSPI_SCLK 6</text>
<text x="320.9" y="149.7">QSPI_SD1</text>
<text x="320.9" y="147.2">QSPI_SD0</text>
<text x="394.8" y="146.1" transform="rotate(-90 394.8 146.1)">+3V3</text>
<text x="100.8" y="154.8">XIN 30</text>
<text x="320.9" y="152.3">QSPI_SD2</text>
<text x="320.9" y="154.8">QSPI_SD3</text>
<text x="255.1" y="161.3" transform="rotate(-90 255.1 161.3)">XIN</text>
<text x="270.4" y="159" transform="rotate(-90 270.4 159)">GND2</text>
<text x="284.4" y="161.3" transform="rotate(-90 284.4 161.3)">XOUT_R</text>
<text x="294.5" y="161" transform="rotate(-90 294.5 161)">XOUT_R</text>
<text x="99.1" y="165">XOUT 31</text>
<text x="340.2" y="166.7" transform="rotate(-90 340.2 166.7)">GND 4</text>
<text x="394.8" y="162.8" transform="rotate(-90 394.8 162.8)">nQSPI_SS</text>
<text x="97.7" y="172.6">SWCLK 33</text>
<text x="255.1" y="173" transform="rotate(-90 255.1 173)">GND</text>
<text x="284.4" y="173" transform="rotate(-90 284.4 173)">GND</text>
<text x="374.5" y="171.5" transform="rotate(-90 374.5 171.5)">+3V3</text>
<text x="384.7" y="171.5" transform="rotate(-90 384.7 171.5)">+3V3</text>
<text x="98" y="175.1">SWDIO 34</text>
<text x="374.5" y="183.2" transform="rotate(-90 374.5 183.2)">GND</text>
<text x="384.7" y="183.2" transform="rotate(-90 384.7 183.2)">GND</text>
<text x="320.2" y="191.6">PSRAM_CS 1</text>
<text x="319.8" y="194.2">QSPI_SCLK 6</text>
<text x="320.9" y="196.7">QSPI_SD0</text>
<text x="94.2" y="200.5">PSRAM_CS 58</text>
<text x="320.9" y="199.3">QSPI_SD1</text>
<text x="320.9" y="201.8">QSPI_SD2</text>
<text x="250.1" y="205.8" transform="rotate(-90 250.1 205.8)">+3V3</text>
<text x="320.9" y="204.3">QSPI_SD3</text>
<text x="126.9" y="212.4" transform="rotate(-90 126.9 212.4)">GND 62</text>
<text x="129.4" y="212.4" transform="rotate(-90 129.4 212.4)">GND 81</text>
<text x="250.1" y="217.5" transform="rotate(-90 250.1 217.5)">RUN</text>
<text x="340.2" y="216.2" transform="rotate(-90 340.2 216.2)">GND 4</text>
<text x="261.3" y="224.7">RUN</text>
<text x="275.6" y="224.7">GND</text>
<text x="250.1" y="241.3" transform="rotate(-90 250.1 241.3)">nQSPI_SS</text>
<text x="39.2" y="256.6" transform="rotate(-90 39.2 256.6)">SWCLK</text>
<text x="54.5" y="256.3" transform="rotate(-90 54.5 256.3)">SWDIO</text>
<text x="69.7" y="254.3" transform="rotate(-90 69.7 254.3)">GND</text>
<text x="250.1" y="261.1" transform="rotate(-90 250.1 261.1)">BOOTSEL_SW</text>
<text x="253.3" y="260.2">BOOTSEL_SW</text>
<text x="275.6" y="260.2">GND</text>
</g>
<g font-size="1.3" fill="#a90000">
<text x="50.8" y="44.3">A4</text>
<text x="50.7" y="51.9">B5</text>
<text x="50.8" y="49.4">A5</text>
<text x="50.7" y="59.6">B7</text>
<text x="50.8" y="57">A7</text>
<text x="243.1" y="57">1</text>
<text x="243.1" y="59.6">3</text>
<text x="255.8" y="57">5 DVDD</text>
<text x="255.8" y="57">5</text>
<text x="50.7" y="64.6">B6</text>
<text x="50.8" y="62.1">A6</text>
<text x="250.1" y="66.8" transform="rotate(-90 250.1 66.8)">2</text>
<text x="50.7" y="74.8">B8</text>
<text x="50.8" y="72.3">A8</text>
<text x="31.6" y="81.4" transform="rotate(-90 31.6 81.4)">SH</text>
<text x="39.2" y="81.3" transform="rotate(-90 39.2 81.3)">A1</text>
<text x="111.6" y="97.2" transform="rotate(-90 111.6 97.2)">61 VREG_AVDD</text>
<text x="116.7" y="97.2" transform="rotate(-90 116.7 97.2)">68 +3V3</text>
<text x="119.2" y="97.2" transform="rotate(-90 119.2 97.2)">59 +3V3</text>
<text x="124.3" y="97.2" transform="rotate(-90 124.3 97.2)">69 +3V3</text>
<text x="126.9" y="96.6" transform="rotate(-90 126.9 96.6)">5</text>
<text x="131.9" y="97.2" transform="rotate(-90 131.9 97.2)">64 +3V3</text>
<text x="134.5" y="97.2" transform="rotate(-90 134.5 97.2)">63</text>
<text x="137" y="97.2" transform="rotate(-90 137 97.2)">65 GND</text>
<text x="142.1" y="97.2" transform="rotate(-90 142.1 97.2)">10 DVDD</text>
<text x="151.7" y="101.5">77</text>
<text x="151.7" y="104">78</text>
<text x="151.7" y="106.5">79</text>
<text x="151.7" y="109.1">80</text>
<text x="152.3" y="111.6">1</text>
<text x="152.3" y="114.2">2</text>
<text x="152.3" y="116.7">3</text>
<text x="152.3" y="119.2">4</text>
<text x="152.3" y="121.8">6</text>
<text x="152.3" y="124.3">7</text>
<text x="151.7" y="131.9">11</text>
<text x="152.3" y="126.9">8</text>
<text x="152.3" y="129.4">9</text>
<text x="151.7" y="134.5">12</text>
<text x="151.7" y="137">13</text>
<text x="104.7" y="139.6">72</text>
<text x="104.7" y="142.1">74</text>
<text x="151.7" y="139.6">14</text>
<text x="151.7" y="142.1">16</text>
<text x="340.2" y="139.2" transform="rotate(-90 340.2 139.2)">8 +3V3</text>
<text x="104.7" y="147.2">70</text>
<text x="104.7" y="144.6">73</text>
<text x="151.7" y="144.6">17</text>
<text x="151.7" y="147.2">18</text>
<text x="151.7" y="149.7">19</text>
<text x="273" y="149.7">3XOUT_R</text>
<text x="330.7" y="149.7">2</text>
<text x="330.7" y="147.2">5</text>
<text x="151.7" y="152.3">20</text>
<text x="151.7" y="154.8">21</text>
<text x="330.7" y="152.3">3</text>
<text x="330.7" y="154.8">7</text>
<text x="151.7" y="157.3">22</text>
<text x="151.7" y="159.9">23</text>
<text x="151.7" y="162.4">25</text>
<text x="151.7" y="165">26</text>
<text x="151.7" y="167.5">27</text>
<text x="151.7" y="170">28</text>
<text x="151.7" y="172.6">36</text>
<text x="151.7" y="177.7">38</text>
<text x="151.7" y="175.1">37</text>
<text x="104.7" y="182.7">49</text>
<text x="104.7" y="185.3">52</text>
<text x="151.7" y="180.2">39</text>
<text x="151.7" y="182.7">40</text>
<text x="151.7" y="185.3">42</text>
<text x="104.7" y="187.8">53</text>
<text x="104.7" y="190.4">54</text>
<text x="151.7" y="187.8">43</text>
<text x="151.7" y="190.4">44</text>
<text x="104.7" y="192.9">55</text>
<text x="104.7" y="195.4">56</text>
<text x="104.7" y="198">57</text>
<text x="151.7" y="192.9">45</text>
<text x="151.7" y="195.4">46</text>
<text x="151.7" y="198">47</text>
<text x="151.7" y="200.5">48</text>
</g>
<g font-size="1.3" fill="#939391">
<text x="343.3" y="183.2">U22</text>
<text x="343.3" y="185.7">APS6404L-3SQR-SN</text>
<text x="333.2" y="192.7">CE</text>
<text x="333.2" y="197.8">SI/SIO0</text>
<text x="333.2" y="195.3">SCLK</text>
<text x="341.3" y="193.6" transform="rotate(-90 341.3 193.6)">VDD</text>
<text x="333.2" y="200.4">SO/SIO1</text>
<text x="333.2" y="202.9">SIO2</text>
<text x="333.2" y="205.4">SIO3</text>
<text x="341.3" y="209.1" transform="rotate(-90 341.3 209.1)">VSS</text>
</g>
<g font-size="1.3" fill="#a5a4a2">
<text x="340.2" y="188.7" transform="rotate(-90 340.2 188.7)">8 +3V3</text>
<text x="330.7" y="196.7">5</text>
<text x="330.7" y="199.3">2</text>
<text x="330.7" y="201.8">3</text>
<text x="330.7" y="204.3">7</text>
</g>
<g font-size=".8" fill="#006464">
<text x="246.7" y="58.1">IN</text>
<text x="251.7" y="58.1">OUT</text>
<text x="251.2" y="63.1" transform="rotate(-90 251.2 63.1)">SS</text>
<text x="338.4" y="148.3">0</text>
<text x="339.2" y="150.8">1</text>
<text x="339.3" y="153.4">2</text>
<text x="348.6" y="155.9">3</text>
</g>
</svg>
